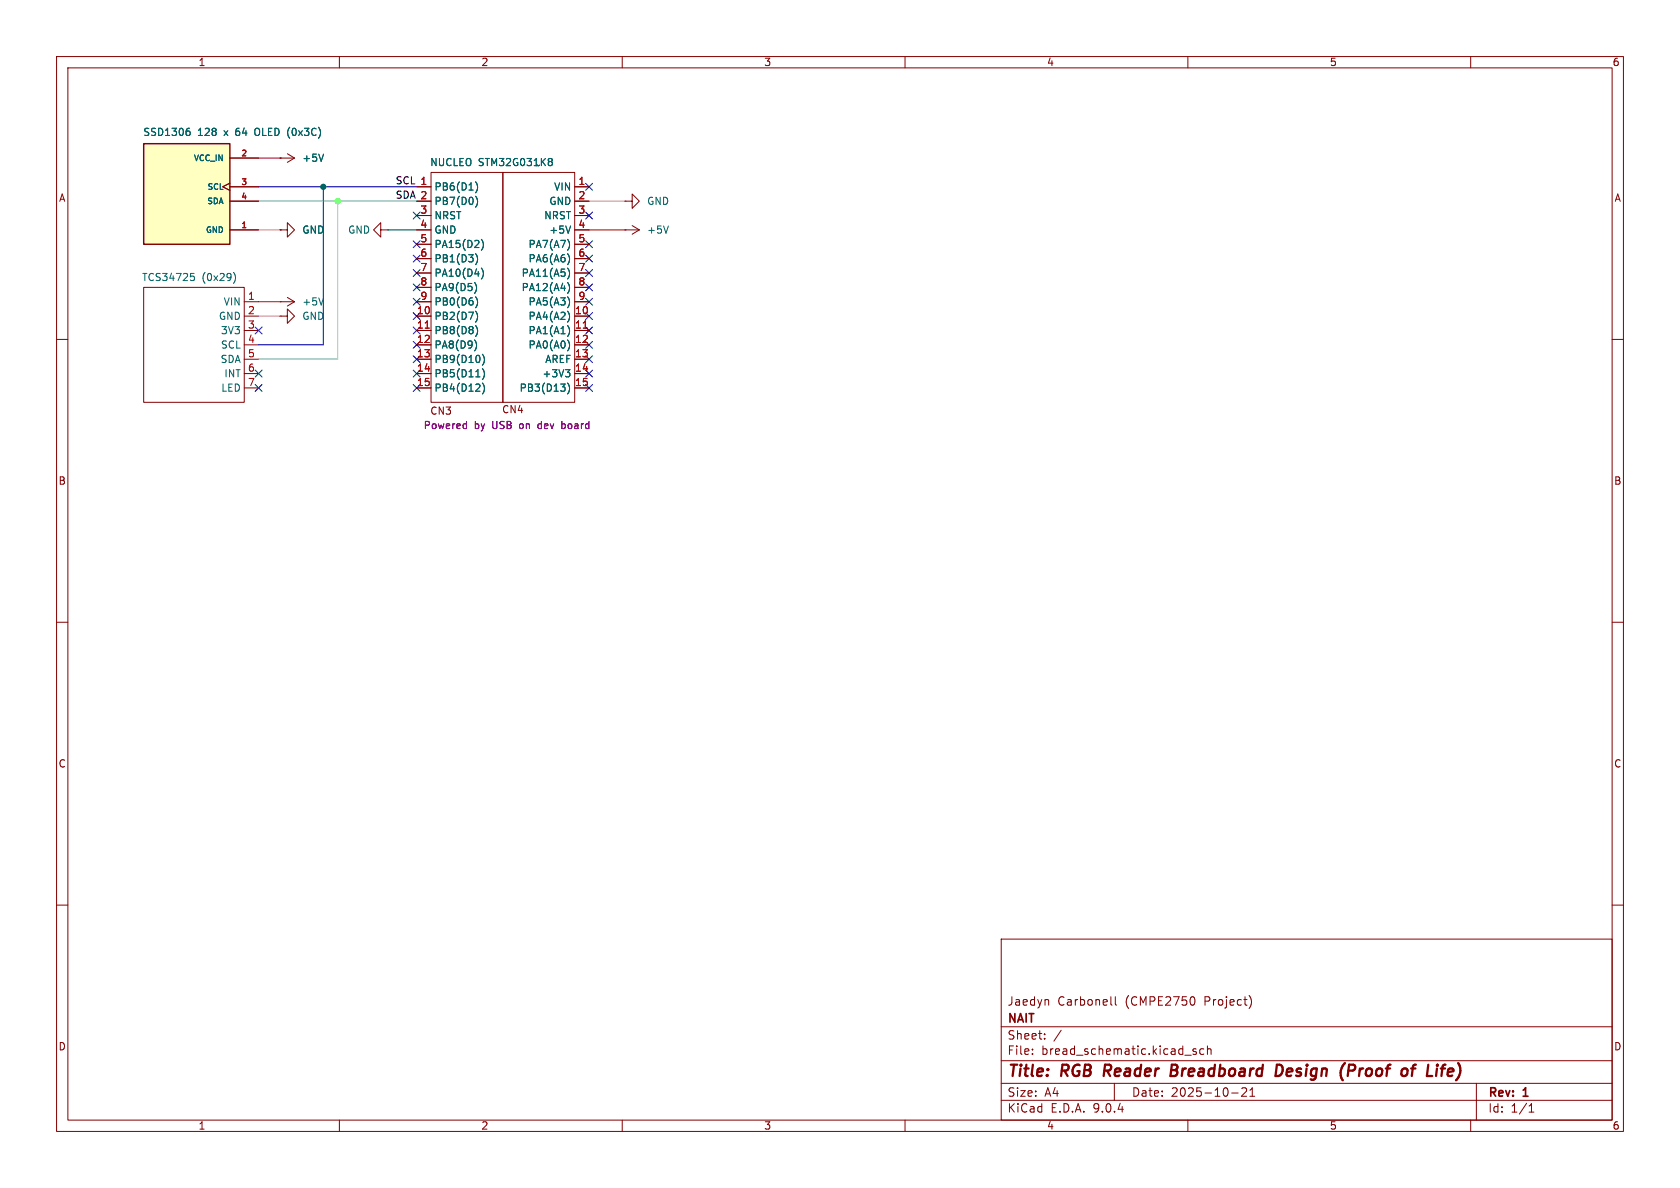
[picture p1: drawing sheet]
<svg xmlns="http://www.w3.org/2000/svg" width="297mm" height="210mm" viewBox="0 0 297 210" stroke-linecap="round" stroke-linejoin="round" font-family="sans-serif">
<g fill="none" stroke="#840000" stroke-width=".18">
<path d="M10 10h277v190h-277zM12 12h273v186h-273zM60 10v2M110 10v2M160 10v2M210 10v2M260 10v2M49.5 27.9h.1M49.5 27.9h2.6M50.8 27.2l1.3 .7M52.1 27.9l-1.3 .8M73.7 33h2.5"/>
<path d="M73.7 35.6h2.5M73.7 38.1h2.5M76.2 30.5h12.7v40.6h-12.7zM88.9 30.5h12.7v40.6h-12.7zM101.6 33h2.5M101.6 35.6h2.5M101.6 38.1h2.5M25.4 50.8h17.8v20.3h-17.8zM43.2 53.3h2.5M43.2 55.9h2.5M43.2 58.4h2.5M49.5 55.9h1.3v-1.3l1.3 1.3-1.3 1.3v-1.3"/>
<path d="M49.5 55.9h.1M49.5 53.3h.1M49.5 40.6h1.3v-1.2l1.3 1.2-1.3 1.3v-1.3M49.5 40.6h.1M49.5 53.3h2.6M50.8 52.6l1.3 .7M52.1 53.3l-1.3 .8M73.7 40.6h2.5M73.7 43.2h2.5M73.7 45.7h2.5M73.7 48.3h2.5M73.7 50.8h2.5"/>
<path d="M73.7 53.3h2.5M73.7 55.9h2.5M73.7 58.4h2.5M101.6 40.6h2.5M101.6 43.2h2.5M101.6 45.7h2.5M101.6 48.3h2.5M101.6 50.8h2.5M101.6 53.3h2.5M101.6 55.9h2.5M101.6 58.4h2.5M10 60h2"/>
<path d="M43.2 61h2.5M43.2 63.5h2.5M43.2 66h2.5M43.2 68.6h2.5M73.7 61h2.5M73.7 63.5h2.5M73.7 66h2.5M73.7 68.6h2.5M101.6 61h2.5M101.6 63.5h2.5M101.6 66h2.5M101.6 68.6h2.5"/>
<path d="M285 60h2M10 110h2M285 110h2M10 160h2M177 166h108v32h-108zM185.3 176.8l.1 .9M196.5 177.6l.1 .1M197.2 176.2v1.3l.2 .2M210.9 176.2a.94 .94 0 0 1 0 1.5M220.8 176a1.72 1.72 0 0 1 0 2.3M285 160h2M60 198v2"/>
<path d="M110 198v2M160 198v2M177 194.5h108M177 191.5h108M177 187.5h108M177 181.5h108M182.5 186.3v.1M182.5 185.5v.1M184.7 183.6v.1M184.7 182.8v.1M187.6 182.1l-1.3 2M197 191.5v3"/>
<path d="M209.5 186.5h1.1M210 198v2M211.5 185.5l-.4-.1-.2 .2 .1 .2 .5 .2v.3h-.6M212.8 185.5l-.4-.1-.3 .3v.4l.1 .2h.6M213.5 185.5l.2-.1 .3 .1 .1 .9M213.5 184.9v1.5M217.7 193.2h1.2M219.5 192.4l.6-.1 .2 .1 .1 .3-.9 1.1h.9M221 193.8h.8M221 192.7l.4-.4v1.5M260 198v2M261 191.5v6.5"/>
<path d="M270.3 196.6h.9M270.3 195.5l.4-.4v1.5"/>
</g>
<path d="M195.4 188.2l-.3 2M207.1 189.2h.6M207.7 189.2l.3 .1M207.8 188.2h-.6l-.3 2 1-.1M207.9 189.1l-.2 .1M225.7 188.2h.5a1.08 1.08 0 0 1 .6 1.1 1.08 1.08 0 0 1-.8 .9h-.5zM239.4 188.3l-.9-.1-.2 2M239.4 189.1l-.3 .2h-.7M249.5 188.9h.7M250.3 188.2l-.4 .1-.1 .2-.2 1.7M256.7 188.9l-.6 .1-.2 .9 .3 .3h.3M256.9 189.4l-.9 .1" fill="none" stroke="#840000" stroke-width=".4"/>
<g fill="none" stroke="#006464" stroke-width=".18">
<path d="M57.2 27.2l-.4 1.3M84.1 32.1a1.46 1.46 0 0 1 0 2M84.1 34.7a1.46 1.46 0 0 1 0 1.9M97.2 28h.2l.2 .3-.2 .3M97.2 28.6h.2M97.4 28.6l.2 .2v.2l-.1 .2-.3 .1M100.9 39.9l-.5 1.3M33.7 48.3h.6M33.8 48.8h.3l.3 .3-.1 .4-.5 .1M41.3 48.2a1.46 1.46 0 0 1 0 1.9M57.2 52.6l-.4 1.3M83.9 50a1.49 1.49 0 0 1 0 1.8"/>
<path d="M84.1 52.5a1.46 1.46 0 0 1 0 1.9M84.1 55a1.46 1.46 0 0 1 0 1.9M84.1 57.5a1.46 1.46 0 0 1 0 2M84.1 44.9a1.47 1.47 0 0 1 0 1.9M85.1 42.3a1.46 1.46 0 0 1 0 1.9M85.1 47.4a1.46 1.46 0 0 1 0 1.9M100.3 49.9a1.46 1.46 0 0 1 0 2M100.4 47.4a1.47 1.47 0 0 1-.1 1.9M100.5 42.6l.2 .6-.2 .8M100.5 45.1l.2 .6-.2 .8M100.5 52.7l.2 .6-.2 .9M100.5 55.3l.2 .6-.2 .8"/>
<path d="M100.5 57.8l.2 .6-.2 .8M83.9 60.1a1.49 1.49 0 0 1 0 1.9M85.3 62.6a1.46 1.46 0 0 1 0 2M85.3 65.2a1.46 1.46 0 0 1 0 1.9M85.3 67.7a1.46 1.46 0 0 1 0 1.9M100 65.3h.7l-.4 .5M100.3 67.7a1.46 1.46 0 0 1 0 1.9M100.5 60.3l.2 .6-.2 .9M100.5 65.8l.2 .3v.3l-.2 .2"/>
</g>
<path d="M75.2 58h.7M103.1 58h.7" fill="none" stroke="#a90000" stroke-width=".18"/>
<path d="M82.1 74.9l.4 .1M82.5 74.5v1.3M82.5 75.7l-.4 .1M99.3 74.5v1.3M99.3 75.7l.2 .1M99.5 74.9l-.2 .1" fill="none" stroke="#840084" stroke-width=".18"/>
<path d="M25.4 25.4h15.2v17.8h-15.2z" fill="#ffffc2"/>
<path d="M25.4 25.4h15.2v17.8h-15.2z" fill="none" stroke="#840000" stroke-width=".25"/>
<g fill="none" stroke="#840000" stroke-width=".18">
<path d="M40.6 32.4l-1.2 .6 1.2 .7M40.6 27.9h5.1M40.6 33h5.1M40.6 35.6h5.1M49.5 27.9h.1M73.7 33h2.5M73.7 35.6h2.5M73.7 38.1h2.5M101.6 33h2.5M101.6 35.6h2.5M101.6 38.1h2.5M110.5 35.6h1.3v-1.3l1.2 1.3-1.2 1.2v-1.2"/>
<path d="M110.5 35.6h.1M111.8 39.9l1.2 .7M40.6 40.6h5.1M49.5 40.6h.1M67.3 40.6v-1.2l-1.3 1.2 1.3 1.3v-1.3h1.3M68.6 40.6h.1M73.7 40.6h2.5M73.7 43.2h2.5M73.7 45.7h2.5M73.7 48.3h2.5M73.7 50.8h2.5M73.7 53.3h2.5"/>
<path d="M73.7 55.9h2.5M73.7 58.4h2.5M101.6 40.6h2.5M101.6 43.2h2.5M101.6 45.7h2.5M101.6 48.3h2.5M101.6 50.8h2.5M101.6 53.3h2.5M101.6 55.9h2.5M101.6 58.4h2.5M110.5 40.6h.1M110.5 40.6h2.5"/>
<path d="M113 40.6l-1.2 .8M73.7 61h2.5M73.7 63.5h2.5M73.7 66h2.5M73.7 68.6h2.5M101.6 61h2.5M101.6 63.5h2.5M101.6 66h2.5M101.6 68.6h2.5"/>
</g>
<g fill="none" stroke="#006464" stroke-width=".18">
<path d="M33.1 23.2h.3l.2 .2v.4l-.5 .1M33.3 22.7h.2M57.2 27.2l-.4 1.3M84.1 32.1a1.46 1.46 0 0 1 0 2M84.1 34.7a1.46 1.46 0 0 1 0 1.9M97.2 28h.2l.2 .3-.2 .3M97.2 28.6h.2M97.4 28.6l.2 .2v.2l-.1 .2-.3 .1M100.9 39.9l-.5 1.3M118.2 39.9l-.5 1.3M83.9 50a1.49 1.49 0 0 1 0 1.8M84.1 52.5a1.46 1.46 0 0 1 0 1.9"/>
<path d="M84.1 55a1.46 1.46 0 0 1 0 1.9M84.1 57.5a1.46 1.46 0 0 1 0 2M84.1 44.9a1.47 1.47 0 0 1 0 1.9M85.1 42.3a1.46 1.46 0 0 1 0 1.9M85.1 47.4a1.46 1.46 0 0 1 0 1.9M100.3 49.9a1.46 1.46 0 0 1 0 2M100.4 47.4a1.47 1.47 0 0 1-.1 1.9M100.5 42.6l.2 .6-.2 .8M100.5 45.1l.2 .6-.2 .8M100.5 52.7l.2 .6-.2 .9M100.5 55.3l.2 .6-.2 .8M100.5 57.8l.2 .6-.2 .8"/>
<path d="M83.9 60.1a1.49 1.49 0 0 1 0 1.9M85.3 62.6a1.46 1.46 0 0 1 0 2M85.3 65.2a1.46 1.46 0 0 1 0 1.9M85.3 67.7a1.46 1.46 0 0 1 0 1.9M100 65.3h.7l-.4 .5M100.3 67.7a1.46 1.46 0 0 1 0 1.9M100.5 60.3l.2 .6-.2 .9M100.5 65.8l.2 .3v.3l-.2 .2"/>
</g>
<path d="M45.7 27.9h3.8M45.7 53.3h3.8M104.1 40.6h6.4" fill="none" stroke="#f00" stroke-width=".18"/>
<path d="M104.1 35.6h6.4M45.7 55.9h3.8M45.7 40.6h3.8" fill="none" stroke="#f0f" stroke-width=".18"/>
<path d="M45.7 33h28M57.1 33v28h-11.4" fill="none" stroke="#00f" stroke-width=".18"/>
<path d="M45.7 35.6h28M59.7 35.6v27.9h-14" fill="none" stroke="#0f0" stroke-width=".18"/>
<path d="M68.6 40.6h5.1" fill="none" stroke="#009600" stroke-width=".18"/>
<g fill="none" stroke="#000084" stroke-width=".18">
<path d="M73.1 37.5l1.2 1.2M74.3 37.5l-1.2 1.2M103.5 37.5l1.2 1.2M103.5 32.4l1.2 1.2M104.7 37.5l-1.2 1.2M104.7 32.4l-1.2 1.2M45.1 57.8l1.2 1.2M46.3 57.8l-1.2 1.2M73.1 47.7l1.2 1.2M73.1 42.6l1.2 1.2M73.1 57.8l1.2 1.2M73.1 55.3l1.2 1.2"/>
<path d="M73.1 52.7l1.2 1.2M73.1 45.1l1.2 1.2M73.1 50.2l1.2 1.2M74.3 47.7l-1.2 1.2M74.3 42.6l-1.2 1.2M74.3 57.8l-1.2 1.2M74.3 55.3l-1.2 1.2M74.3 52.7l-1.2 1.2M74.3 45.1l-1.2 1.2M74.3 50.2l-1.2 1.2M103.5 57.8l1.2 1.2M103.5 55.3l1.2 1.2"/>
<path d="M103.5 45.1l1.2 1.2M103.5 42.6l1.2 1.2M103.5 50.2l1.2 1.2M103.5 52.7l1.2 1.2M103.5 47.7l1.2 1.2M104.7 57.8l-1.2 1.2M104.7 55.3l-1.2 1.2M104.7 45.1l-1.2 1.2M104.7 42.6l-1.2 1.2M104.7 50.2l-1.2 1.2M104.7 52.7l-1.2 1.2M104.7 47.7l-1.2 1.2"/>
<path d="M45.1 65.4l1.2 1.2M45.1 68l1.2 1.2M46.3 65.4l-1.2 1.2M46.3 68l-1.2 1.2M73.1 65.4l1.2 1.2M73.1 68l1.2 1.2M73.1 60.4l1.2 1.2M73.1 62.9l1.2 1.2M74.3 65.4l-1.2 1.2M74.3 68l-1.2 1.2M74.3 60.4l-1.2 1.2M74.3 62.9l-1.2 1.2"/>
<path d="M103.5 60.4l1.2 1.2M103.5 62.9l1.2 1.2M103.5 65.4l1.2 1.2M103.5 68l1.2 1.2M104.7 60.4l-1.2 1.2M104.7 62.9l-1.2 1.2M104.7 65.4l-1.2 1.2M104.7 68l-1.2 1.2"/>
</g>
<path d="M75.2 58h.7M103.1 58h.7" fill="none" stroke="#a90000" stroke-width=".18"/>
<path d="M82.1 74.9l.4 .1M82.5 74.5v1.3M82.5 75.7l-.4 .1M99.3 74.5v1.3M99.3 75.7l.2 .1M99.5 74.9l-.2 .1" fill="none" stroke="#840084" stroke-width=".18"/>
<circle cx="59.7" cy="35.6" r=".46" fill="#0f0" stroke="#0f0" stroke-width=".18"/>
<circle cx="57.1" cy="33" r=".46" fill="#009600" stroke="#009600" stroke-width=".18"/>
<g font-size="2.8" fill="#840000">
<text x="178" y="190.9">Title:</text>
<text x="187.7" y="190.9">RGB</text>
<text x="196" y="190.9">Reader</text>
<text x="208.6" y="190.9">Breadboard</text>
<text x="228" y="190.9">Design</text>
<text x="240.2" y="190.9">(Proof</text>
<text x="251.8" y="190.9">of</text>
<text x="257.1" y="190.9">Life)</text>
</g>
<g font-size="2.1" fill="#840000">
<text x="178" y="178">Jaedyn</text>
<text x="186.9" y="178">Carbonell</text>
<text x="199" y="178">(CMPE2750</text>
<text x="213" y="178">Project)</text>
<text x="178" y="184">Sheet:</text>
<text x="178" y="181.2">NAIT</text>
<text x="178" y="186.7">File:</text>
<text x="184.1" y="186.7">bread_schematic.kicad_sch</text>
<text x="178" y="196.9">KiCad</text>
<text x="178" y="194.1">Size:</text>
<text x="184.7" y="194.1">A4</text>
<text x="185.7" y="196.9">E.D.A.</text>
<text x="193.3" y="196.9">9.0.4</text>
<text x="200" y="194.1">Date:</text>
<text x="207" y="194.1">2025-10-21</text>
<text x="263" y="194.3">Rev:</text>
<text x="263" y="196.9">Id:</text>
<text x="267.1" y="196.9">1/1</text>
<text x="269.4" y="194.3">1</text>
</g>
<g font-size="1.8" fill="#840000">
<text x="35" y="11.9">1</text>
<text x="85" y="11.9">2</text>
<text x="135" y="11.9">3</text>
<text x="185" y="11.9">4</text>
<text x="235" y="11.9">5</text>
<text x="285" y="11.9">6</text>
<text x="10.3" y="35.9">A</text>
<text x="285.3" y="35.9">A</text>
<text x="76" y="73.5">CN3</text>
<text x="88.7" y="73.3">CN4</text>
<text x="10.3" y="85.9">B</text>
<text x="285.3" y="85.9">B</text>
<text x="10.3" y="135.9">C</text>
<text x="285.3" y="135.9">C</text>
<text x="10.3" y="185.9">D</text>
<text x="285.3" y="185.9">D</text>
<text x="35" y="199.9">1</text>
<text x="85" y="199.9">2</text>
<text x="135" y="199.9">3</text>
<text x="185" y="199.9">4</text>
<text x="235" y="199.9">5</text>
<text x="285" y="199.9">6</text>
</g>
<g font-size="1.8" fill="#006464">
<text x="25.2" y="24.2">SSD1306</text>
<text x="34.9" y="24.2">128</text>
<text x="39.8" y="24.2">x</text>
<text x="42" y="24.2">64</text>
<text x="45.6" y="24.2">OLED (0x3C)</text>
<text x="53.3" y="28.8">+5V</text>
<text x="76" y="29.6">NUCLEO</text>
<text x="84.6" y="29.6">STM32G031K8</text>
<text x="76.7" y="33.9">PB6(D1)</text>
<text x="94.6" y="30.1">~</text>
<text x="97.9" y="33.9">VIN</text>
<text x="53.3" y="41.5">GND</text>
<text x="61.4" y="41.5">GND</text>
<text x="76.7" y="36.4">PB7(D0)</text>
<text x="76.7" y="39">NRST</text>
<text x="76.7" y="41.5">GND</text>
<text x="96.1" y="39">NRST</text>
<text x="97" y="36.4">GND</text>
<text x="97" y="41.5">+5V</text>
<text x="114.3" y="41.5">+5V</text>
<text x="114.3" y="36.4">GND</text>
<text x="76.7" y="44">PA15(D2)</text>
<text x="76.7" y="46.6">PB1(D3)</text>
<text x="93.3" y="44">PA7(A7)</text>
<text x="93.3" y="46.6">PA6(A6)</text>
<text x="25" y="49.9">TCS34725</text>
<text x="35.7" y="49.9">(0x29)</text>
<text x="76.7" y="49.1">PA10(D4)</text>
<text x="76.7" y="51.7">PA9(D5)</text>
<text x="92.1" y="49.1">PA11(A5)</text>
<text x="92.1" y="51.7">PA12(A4)</text>
<text x="38.6" y="56.7">GND</text>
<text x="39" y="59.3">3V3</text>
<text x="39.4" y="54.2">VIN</text>
<text x="53.3" y="56.7">GND</text>
<text x="53.3" y="54.2">+5V</text>
<text x="76.7" y="54.2">PB0(D6)</text>
<text x="76.7" y="56.7">PB2(D7)</text>
<text x="76.7" y="59.3">PB8(D8)</text>
<text x="93.3" y="54.2">PA5(A3)</text>
<text x="93.3" y="56.7">PA4(A2)</text>
<text x="93.3" y="59.3">PA1(A1)</text>
<text x="38.9" y="64.4">SDA</text>
<text x="39" y="61.8">SCL</text>
<text x="76.7" y="61.8">PA8(D9)</text>
<text x="76.7" y="64.4">PB9(D10)</text>
<text x="93.3" y="61.8">PA0(A0)</text>
<text x="96.3" y="64.4">AREF</text>
<text x="39" y="69.4">LED</text>
<text x="39.6" y="66.9">INT</text>
<text x="76.7" y="66.9">PB5(D11)</text>
<text x="76.7" y="69.4">PB4(D12)</text>
<text x="91.8" y="69.4">PB3(D13)</text>
<text x="95.8" y="66.9">+3V3</text>
</g>
<g font-size="1.8" fill="#0f0f0f">
<text x="69.8" y="32.7">SCL 1</text>
<text x="69.8" y="35.2">SDA 2</text>
</g>
<g font-size="1.8" fill="#a90000">
<text x="74.2" y="32.8">1</text>
<text x="74.2" y="35.3">2</text>
<text x="102.2" y="32.8">1</text>
<text x="102.2" y="35.3">2</text>
<text x="74.2" y="37.8">3</text>
<text x="74.2" y="40.4">4</text>
<text x="102.2" y="37.8">3</text>
<text x="102.2" y="40.4">4</text>
<text x="74.2" y="42.9">5</text>
<text x="74.2" y="45.5">6</text>
<text x="102.2" y="42.9">5</text>
<text x="102.2" y="45.5">6</text>
<text x="43.7" y="53.1">1</text>
<text x="74.2" y="48">7</text>
<text x="74.2" y="50.5">8</text>
<text x="74.2" y="53.1">9</text>
<text x="102.2" y="48">7</text>
<text x="102.2" y="50.5">8</text>
<text x="102.2" y="53.1">9</text>
<text x="43.7" y="55.6">2</text>
<text x="43.7" y="58.2">3</text>
<text x="73.6" y="55.6">10</text>
<text x="73.6" y="58.2">11</text>
<text x="101.6" y="55.6">10</text>
<text x="101.6" y="58.2">11</text>
<text x="43.7" y="60.7">4</text>
<text x="43.7" y="63.2">5</text>
<text x="43.7" y="65.8">6</text>
<text x="73.6" y="60.7">12</text>
<text x="73.6" y="63.2">13</text>
<text x="73.6" y="65.8">14</text>
<text x="101.6" y="60.7">12</text>
<text x="101.6" y="63.2">13</text>
<text x="101.6" y="65.8">14</text>
<text x="43.7" y="68.3">7</text>
<text x="73.6" y="68.3">15</text>
<text x="101.6" y="68.3">15</text>
</g>
<g font-size="1.8" fill="#840084">
<text x="74.8" y="76">Powered</text>
<text x="83.8" y="76">by</text>
<text x="87.1" y="76">USB</text>
<text x="92.1" y="76">on</text>
<text x="95.6" y="76">dev</text>
<text x="100" y="76">board</text>
</g>
<g font-size="1.4" fill="#006464">
<text x="34.1" y="28.7">VCC_IN</text>
<text x="36.6" y="33.8">SCL</text>
<text x="36.3" y="41.4">GND</text>
<text x="36.5" y="36.3">SDA</text>
</g>
<g font-size="1.4" fill="#a90000">
<text x="42.6" y="27.7">2</text>
<text x="42.6" y="32.8">3</text>
<text x="42.6" y="35.3">4</text>
<text x="42.6" y="40.4">1</text>
</g>
</svg>
